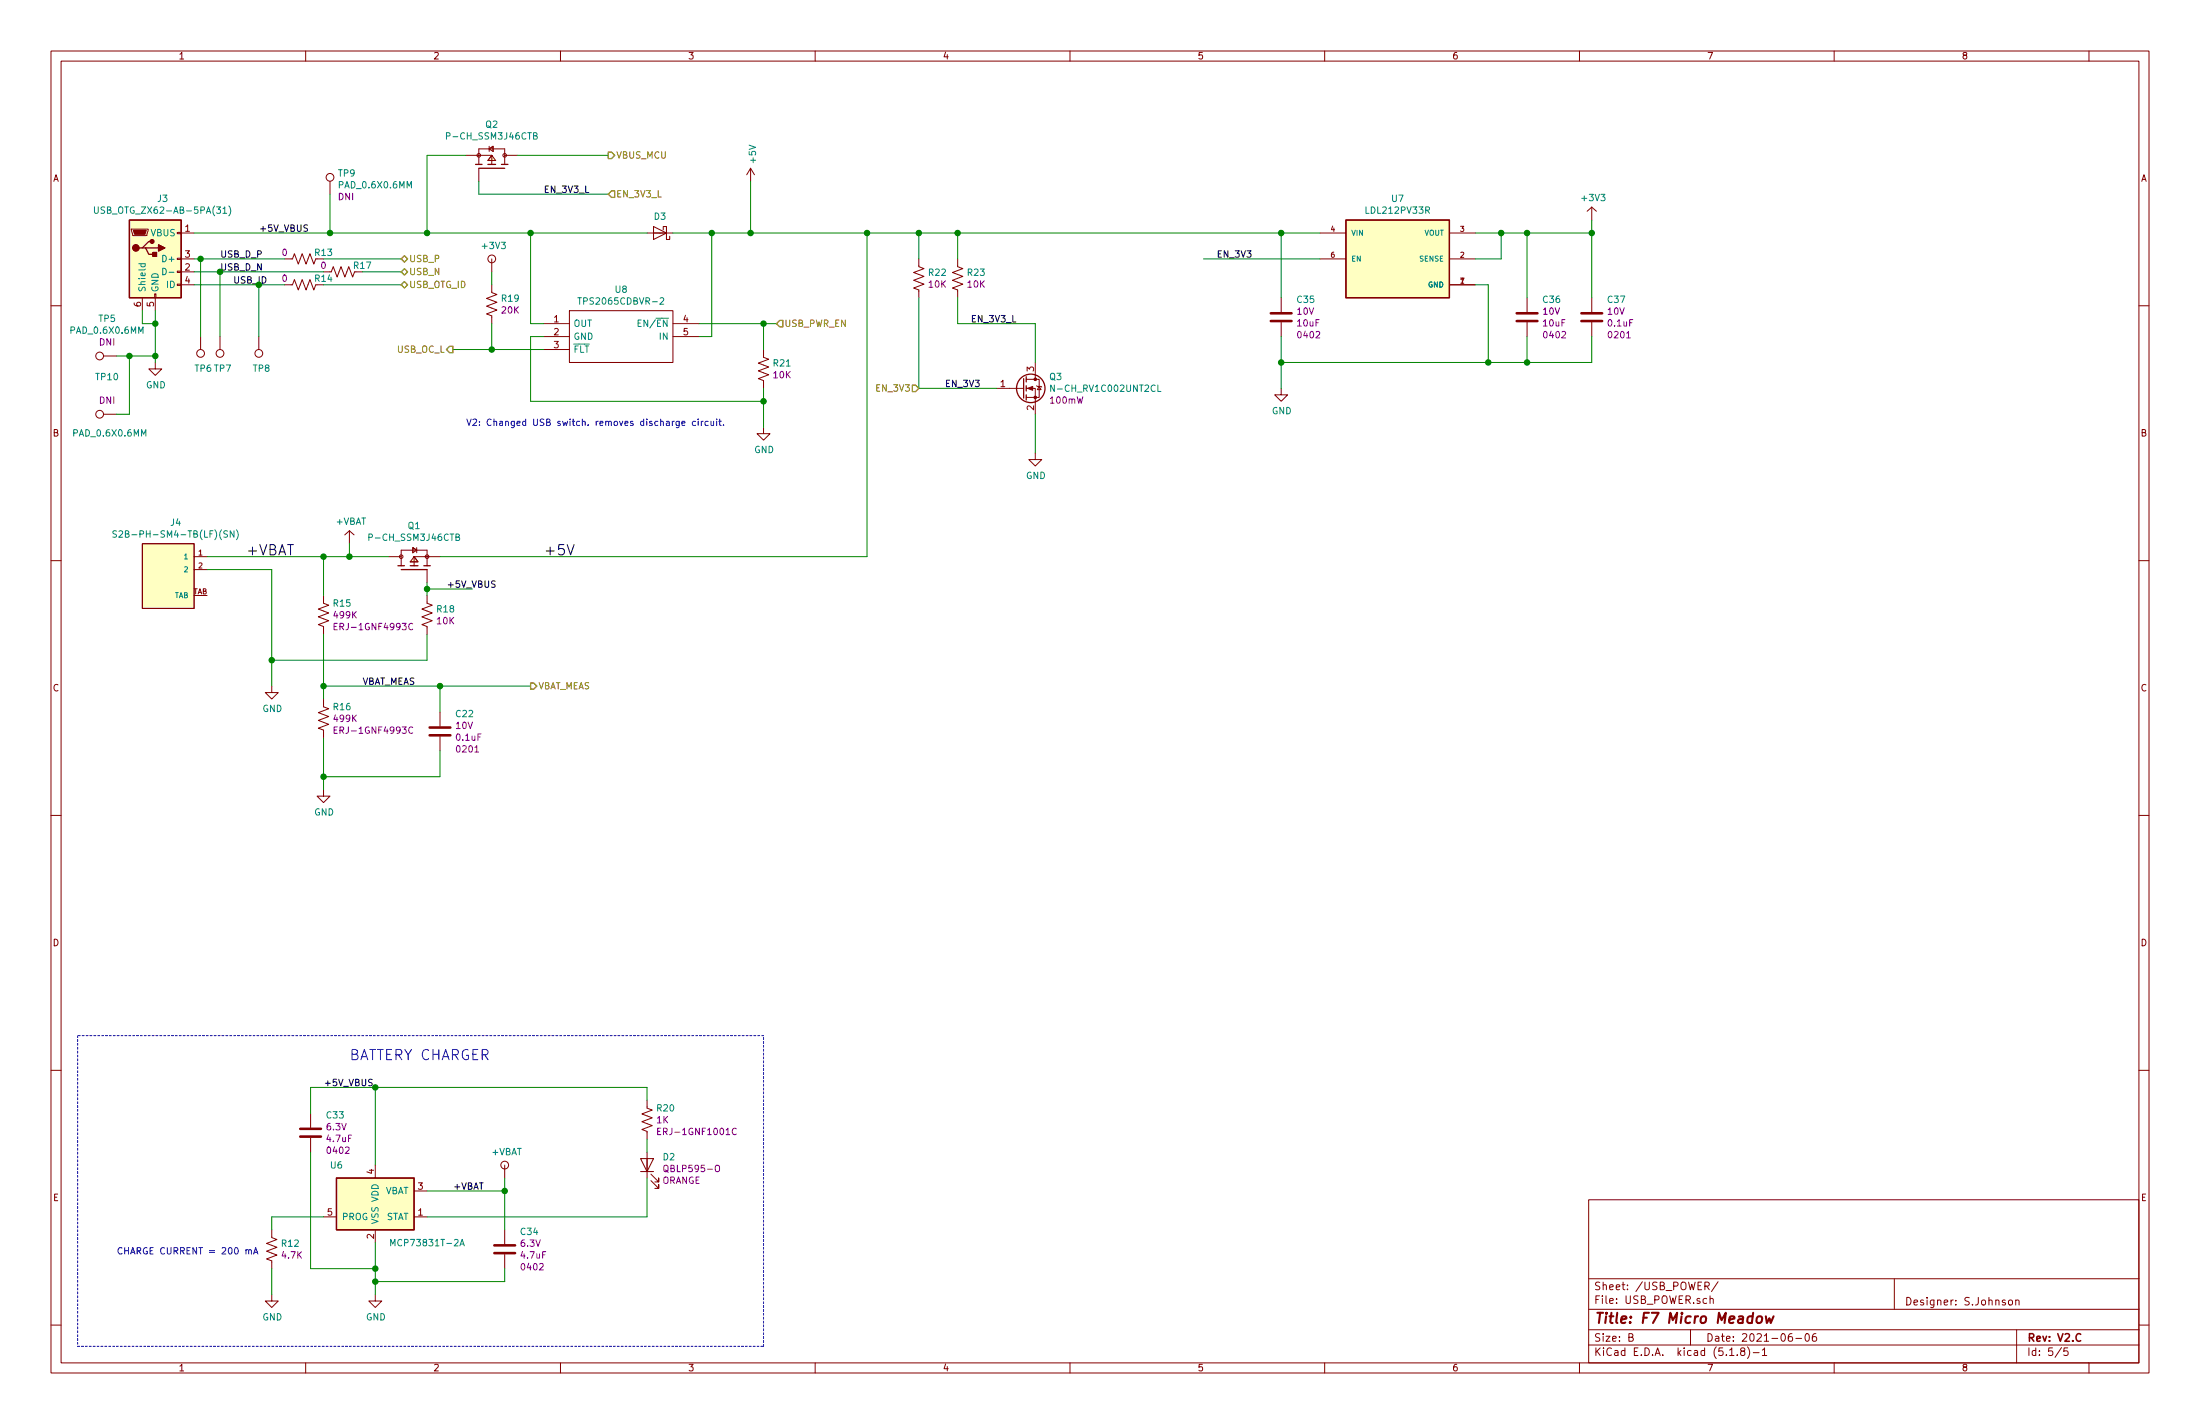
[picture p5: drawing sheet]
<svg xmlns="http://www.w3.org/2000/svg" width="432mm" height="279mm" viewBox="0 0 432 279" stroke-linecap="round" stroke-linejoin="round" font-family="sans-serif">
<g fill="none" stroke="#840000" stroke-width=".2">
<path d="M10 10h411.8v259.4h-411.8zM12 12h407.8v255.4h-407.8zM60 10v2M110 10v2M160 10v2M210 10v2M260 10v2M310 10v2M360 10v2M410 10v2M64.8 35.6v2.5M91.4 30.5h5.1"/>
<path d="M94 32.3v-3.1h5.1v3.1M94 33v2.6M96 29.2l.8-.5v1zM96 28.7v1M96.5 30.5l.8 1h-1.5zM96.5 30.5v1.8M99.1 30.5h2.5M147.3 33l-.7 1.3M147.3 33v2.6M147.3 33l.8 1.3M10 60h2M25.8 45h3.3v.2l-.3 1h-2.8z"/>
<path d="M27.9 58.4v2.6M30.4 57.7h.2v.7h-.2zM30.5 58.4v2.6M34.8 55.8h.8v.2h-.8zM34.8 53.2h.8v.3h-.8zM34.8 50.7h.8v.2h-.8zM34.8 45.6h.8v.2h-.8zM35.6 50.8h2.5M35.6 55.9h2.5M35.6 45.7h2.5M35.6 53.3h2.5M55.9 50.8h1.5l.4-1 .7 2 .8-2 .8 2 .7-2 .8 2 .4-1"/>
<path d="M55.9 55.9h1.5l.4-1 .7 2 .8-2 .8 2 .7-2 .8 2 .4-1M63.5 53.3h1.5l.4-1 .8 2.1 .7-2.1 .8 2.1 .8-2.1 .7 2.1 .4-1.1M96.5 55.9v1.5l1 .4-2 .7 2 .8-2 .8 2 .7-2 .8 1 .4v1.5M96.5 50.8v2.5M127 45.7h5.1M128.3 44.5l2.5 1.2-2.5 1.3zM130.2 45.1v-.6h.6v2.5h.6v-.6M180.3 50.8v1.5l1.1 .4-2.1 .8 2.1 .7-2.1 .8 2.1 .8-2.1 .7 1 .4v1.5M188 50.8v1.5l1 .4-2.1 .8 2.1 .7-2.1 .8 2.1 .8-2.1 .7 1.1 .4v1.5M251.5 58.4v2.8M259.1 50.8h5.1M259.1 45.7h5.1"/>
<path d="M284.5 50.8h5.1M284.5 55.9h5.1M284.5 45.7h5.1M299.7 58.4v2.8M312.4 40.6v2.6M312.4 58.4v2.8M312.4 40.6l-.9 .9M312.4 40.6l.9 .9M419.8 60h2M20.3 69.9h2.6M30.5 71.1v1.3h1.2l-1.2 1.3-1.3-1.3h1.3M39.4 66v2.6"/>
<path d="M43.2 66v2.6M50.8 66v2.6M106.7 63.5h5.1M106.7 66h5.1M106.7 68.6h5.1M111.8 61h20.3v10.1h-20.3zM132.1 63.5h5.1M132.1 66h5.1M149.9 68.6v1.5l1 .4-2.1 .7 2.1 .8-2.1 .8 2.1 .7-2.1 .8 1.1 .4v1.5M195.6 76.2h5.3M201.4 76.2h1.8v5.1M201.4 74.4h2.6v3.6h-2.6"/>
<path d="M203.2 71.1v3.3M203.5 75.7l1 .2M204 75.8l.3 .7h-.7zM251.5 76.2v1.3h1.2l-1.2 1.2-1.3-1.2h1.3M251.5 63.2v2.8M299.7 63.2v2.8M312.4 63.2v2.8M20.3 81.3h2.6M149.9 83.8v1.3h1.2l-1.2 1.3-1.3-1.3h1.3M203.2 88.9v1.3h1.3l-1.3 1.2-1.3-1.2h1.3M10 110h2M27.9 106.7h10.2v12.7h-10.2z"/>
<path d="M38.1 109.2h2.5M38.1 111.8h2.5M38.1 116.8h2.5M63.5 116.8v1.6l1 .3-2 .8 2 .8-2 .7 2 .8-2 .8 1 .3v1.6M68.6 104.1v2.6M68.6 104.1l-.9 .9M68.6 104.1l.9 .9M76.2 109.2h2.5M78.7 111v-3h5.1v3M81 107.4l.8 .6-.8 .5zM81.3 109.2l.7 1h-1.5zM81.3 109.2h5.1"/>
<path d="M81.3 109.2v1.8M81.8 107.4v1.1M83.8 116.8v1.6l1 .3-2 .8 2 .8-2 .7 2 .8-2 .8 1 .3v1.6M83.8 111.8v2.5M419.8 110h2M53.3 134.6v1.3h1.3l-1.3 1.3-1.2-1.3h1.2M63.5 137.2v1.5l1 .4-2 .7 2 .8-2 .8 2 .7-2 .8 1 .4v1.5M86.4 139.7v2.8M10 160h2M63.5 154.9v1.3h1.3l-1.3 1.3-1.3-1.3h1.3M86.4 144.5v2.8M419.8 160h2"/>
<path d="M10 210h2M61 218.4v2.8M127 215.9v1.5l1 .4-2 .8 2 .7-2 .8 2 .8-2 .7 1 .4v1.5M419.8 210h2M61 223.3v2.8M63.5 238.8h2.5M73.7 228.6v2.5M81.3 238.8h2.5M81.3 233.7h2.5M99.1 228.6v2.5M125.7 227.3h2.6l-1.3 2.6zM125.7 229.9h2.6"/>
<path d="M127 226.1v5M127.8 231.6l1.5 1.6v-.8v.8h-.8M127.8 230.4l1.5 1.5v-.8v.8h-.8M311.8 235.4h108v32h-108zM10 260h2M53.3 241.3v1.5l1.1 .4-2.1 .8 2.1 .7-2.1 .8 2.1 .8-2.1 .7 1 .4v1.5M53.3 254v1.3h1.3l-1.3 1.2-1.2-1.2h1.2M73.7 254v1.3h1.2l-1.2 1.2-1.3-1.2h1.3M73.7 241.3v2.5M99.1 241.3v2.8M99.1 246.1v2.8M311.8 256.9h108"/>
<path d="M311.8 250.9h108M334.6 252.3h.8l.1-.2-.1-.5h-.8v1.5M335 252.3l.5 .8M335.6 254.9l.2-.1h.4l.1 1M335.6 254.3v1.5M337.2 251.5l-1.3 1.9M371.8 250.9v6M394.3 255.2l.2-.1 .4 .1 .1 .6-.1 .2-.4 .1-.2-.2zM395.6 255.2l.1-.1a.37 .37 0 0 1 .6 .2v.8M395.6 255.1v1M419.8 260h2M60 267.4v2"/>
<path d="M110 267.4v2M160 267.4v2M210 267.4v2M260 267.4v2M310 267.4v2M311.8 263.9h108M311.8 260.9h108M319.7 262.4l.7-.1 .1-.2-.1-.4h-.7v1.5h.6l.2-.2 .1-.3-.4-.3M331.8 260.9v3M339.5 266h.8M341 265.8v.2M341.9 265.1l-.3-.3 .3-.3 .5 .1-.1 .4a.52 .52 0 0 0-.6 .2 .52 .52 0 0 0 .1 .7l.4 .1 .2-.2 .1-.4-.3-.3"/>
<path d="M343 264.3a1.71 1.71 0 0 1 0 2.2M344.1 265.4h1.2M345.9 264.9l.4-.4v1.5M345.9 266h.9M351.7 261.7h-.4a.96 .96 0 0 0 0 1.5l.5-.2v-.5l-.2-.2h-.5l-.1 .2M352.5 262.6h1.1M354.4 261.8l.4-.1a.94 .94 0 0 1 0 1.5 .82 .82 0 0 1-.4-1.4zM356.4 261.7h-.4a1.11 1.11 0 0 0-.1 1.4l.4 .1 .2-.2 .1-.5-.3-.2h-.4l-.2 .2M360 267.4v2M395.8 260.9v6.5M404.6 264.4l-1.2 1.9M405.8 264.5h-.7v.7l.2-.2 .5 .1 .1 .2-.1 .5-.2 .2-.5-.2"/>
<path d="M410 267.4v2"/>
<circle cx="64.8" cy="34.8" r=".76"/>
<circle cx="94" cy="30.5" r=".36"/>
<circle cx="99.1" cy="30.5" r=".36"/>
<circle cx="96.5" cy="50.8" r=".76"/>
<circle cx="19.6" cy="69.8" r=".76"/>
<circle cx="39.4" cy="69.3" r=".76"/>
<circle cx="43.2" cy="69.3" r=".76"/>
<circle cx="50.8" cy="69.3" r=".76"/>
<circle cx="19.6" cy="81.3" r=".76"/>
<circle cx="78.7" cy="109.2" r=".36"/>
<circle cx="83.8" cy="109.2" r=".36"/>
<circle cx="99.1" cy="228.6" r=".76"/>
</g>
<path d="M408.4 261.8a.69 .69 0 0 0-.9 .2 .69 .69 0 0 0 .1 1l.4 .2 .4-.2" fill="none" stroke="#840000" stroke-width=".3"/>
<path d="M344.9 258.4l.3-.1h.5l.2 .3-.2 .8a.54 .54 0 0 1-.6 .2 .54 .54 0 0 1-.4-.4zM346.6 258.3l.2 1.3 .5-1 .2 1 .6-1.3" fill="none" stroke="#840000" stroke-width=".41"/>
<path d="M249.4 63h4.1M249.4 61.5h4.1M297.7 63h4.1M297.7 61.5h4.1M310.4 63h4.1M310.4 61.5h4.1M84.3 144.3h4.1M84.3 142.7h4.1M58.9 223h4.1M58.9 221.5h4.1M97 245.9h4.1M97 244.3h4.1" fill="none" stroke="#840000" stroke-width=".51"/>
<path d="M65.6 122.9h.4M66.2 122.3h-.6v1.3h.6M81 122.4a.6 .6 0 0 0-.8 .5 .6 .6 0 0 0 .6 .7l.2-.2M65.6 143.2h.4M66.2 142.6h-.6v1.3h.6M81 142.7a.6 .6 0 0 0-.8 .5 .6 .6 0 0 0 .6 .7l.2-.1M129.1 222h.4M129.7 221.4h-.6v1.2h.6M130.3 228.8l.3-.2a.44 .44 0 0 1 .5 .5v.6l-.5 .2-.3-.2zM140.4 228.8l.3-.2a.44 .44 0 0 1 .5 .5v.6l-.5 .2-.3-.2zM144.5 221.5a.6 .6 0 0 0-.8 .4 .6 .6 0 0 0 .6 .7l.2-.1" fill="none" stroke="#840084" stroke-width=".2"/>
<g fill="none" stroke="#008484" stroke-width=".2">
<path d="M87.6 26.7l.7-.1v-.4l-.7-.2v1.3M104.7 26.6h.6l.1-.2-.1-.2-.6-.2v1.3h.5l.2-.1 .1-.3-.3-.3M18.5 40.6v1l.3 .3 .4-.1 .1-.2v-1M27.2 51.7h1.3M27.7 51.7v.4l.2 .2 .5-.1v-.5M31.9 52.6a.64 .64 0 0 1 .7 .7 .64 .64 0 0 1-.7 .6zM33.2 53.4h1M43.8 40.9l.3-.3v1.3M43.8 41.9h.7M44.9 40.4a1.4 1.4 0 0 1 0 1.9M113.4 58.4h.7M129.6 58.5l.4-.1 .3 .4-.8 .9h.8"/>
<path d="M125.2 63.4h.5M125.9 62.8h-.7v1.3h.7M206.9 75.5v1.3l-.7-1.3v1.3M227.3 75.5v1.3h.6M22.9 104.2l-.5-.1-.2 .2v.3l.6 .3 .1 .3-.3 .2h-.5M23.3 104.3l.5-.2 .3 .4-.8 .9h.8M45.9 104.1v1.3l-.7-1.3v1.3M46.4 104a1.47 1.47 0 0 1 0 1.9M72.4 105.4l.7-.1v-.4l-.7-.1v1.2M89.5 105.4l.5-.1 .2-.2-.1-.2-.6-.1v1.2h.5l.2-.1v-.3l-.3-.2M76.7 244.4v-1.2l.4 .9 .4-.9v1.2M90.3 244.4l.4-1.2 .4 1.2"/>
<path d="M90.4 244.1h.6"/>
</g>
<g fill="#ffffc2" stroke="#ffffc2" stroke-width=".2">
<path d="M66 231.1h15.3v10.2h-15.3z"/>
<path d="M27.9 106.7h10.2v12.7h-10.2z"/>
<path d="M264.2 43.2h20.3v15.2h-20.3z"/>
<path d="M81.3 109.2l.7 1h-1.5z"/>
<path d="M81 107.4l.8 .6-.8 .5z"/>
<path d="M25.4 43.2h10.2v15.2h-10.2z"/>
<path d="M96.5 30.5l.8 1h-1.5z"/>
<path d="M96 29.2l.8-.5v1z"/>
</g>
<g fill="none" stroke="#840000" stroke-width=".25">
<path d="M93.3 32.3h1.3M94 33h5.1M95.8 32.3h1.5M98.4 32.3h1.3M25.4 43.2h10.2v15.2h-10.2zM27.9 48.6h.7l.6 1.3h1.3M28.6 48.6h2.5M29.8 47.4h-.6l-1.3 1.2h-.6M264.2 43.2h20.3v15.2h-20.3zM200.9 74.3v3.8M201.4 73.9v1M201.4 75.7v1"/>
<path d="M201.4 77.5v1M78.1 111h1.3M78.7 111.8h5.1M80.5 111h1.5M83.2 111h1.3M66 231.1h15.3v10.2h-15.3z"/>
<circle cx="202.3" cy="76.2" r="2.79"/>
</g>
<g fill="#840000" stroke="#840000" stroke-width=".2">
<path d="M201.7 76.2l1-.4v.8z"/>
<path d="M26.2 45.2h2.5l-.3 .8h-2z"/>
<circle cx="203.2" cy="78" r=".25"/>
<circle cx="203.2" cy="74.4" r=".25"/>
</g>
<g fill="#840000" stroke="#840000" stroke-width=".25">
<path d="M30 49.5h.7v.8h-.7z"/>
<path d="M31.1 48l1.3 .6-1.3 .7z"/>
<circle cx="26.7" cy="48.6" r=".63"/>
<circle cx="29.8" cy="47.4" r=".38"/>
</g>
<path d="M15.2 203.2v61M149.9 203.2h-134.7M15.2 264.2h134.7M149.9 264.2v-61" fill="none" stroke="#0000c2" stroke-width=".2" stroke-dasharray=".4 .4"/>
<g fill="none" stroke="#008400" stroke-width=".2">
<path d="M64.8 38.1v7.6M91.4 30.5h-7.6v15.2M94 35.6v2.5h25.4M101.6 30.5h17.8M147.3 35.6v10.1M38.1 53.3h25.4M38.1 45.7h88.9M38.1 55.9h17.8M38.1 50.8h17.8M39.4 50.8v15.2M43.2 53.3v12.7M50.8 55.9v10.1"/>
<path d="M63.5 55.9h15.2M63.5 50.8h15.2M71.1 53.3h7.6M96.5 53.3v2.6M104.1 45.7v17.8h2.6M132.1 45.7h127M139.7 45.7v20.3h-2.5M170.2 45.7v63.5h-83.8M180.3 45.7v5.1M180.3 58.4v17.8h15.3M188 58.4v5.1h15.2v7.6M188 45.7v5.1"/>
<path d="M236.2 50.8h22.9M251.5 45.7v12.7M289.6 45.7h22.8M289.6 55.9h2.5v15.2M294.6 45.7v5.1h-5M299.7 45.7v12.7M312.4 43.2v15.2M22.9 69.9h7.6M25.4 69.9v11.4h-2.5M27.9 61v2.5h2.6M30.5 61v10.1M88.9 68.6h17.8"/>
<path d="M96.5 63.5v5.1M106.7 66h-2.6v12.7h45.8M137.2 63.5h15.2M149.9 63.5v5.1M149.9 76.2v7.6M251.5 66v10.2M299.7 66v5.1M312.4 66v5.1h-60.9M203.2 81.3v7.6M40.6 109.2h35.6M40.6 111.8h12.7v22.8M63.5 109.2v7.6"/>
<path d="M68.6 106.7v2.5M83.8 114.3v2.5M83.8 115.6h8.9M63.5 124.5v12.7M63.5 134.6h40.6M83.8 124.5v5h-30.5M86.4 134.6v5.1M63.5 144.8v10.1M86.4 147.3v5.1h-22.9M73.7 213.4v15.2M127 215.9v-2.5h-66v5M61 226.1v22.8h12.7"/>
<path d="M63.5 238.8h-10.2v2.5M83.8 233.7h15.3M99.1 231.1v10.2M127 231.1v7.7h-43.2M127 223.5v2.6M53.3 248.9v5.1M73.7 243.8v10.2M99.1 248.9v2.6h-25.4"/>
</g>
<path d="M119.4 29.8h.6l.6 .7-.6 .6h-.6zM120 37.5h.6v1.2h-.6l-.6-.6zM78.7 50.8l.7-.6 .6 .6-.6 .6zM78.7 53.3l.7-.6 .6 .6-.6 .7zM78.7 55.9l.7-.7 .6 .7-.6 .6zM87.6 68.6l.7-.7h.6v1.3h-.6zM153 62.9h.7v1.2h-.7l-.6-.6zM179.1 75.6h.6l.6 .6-.6 .6h-.6zM104.1 134h.6l.7 .6-.7 .6h-.6z" fill="none" stroke="#848400" stroke-width=".25"/>
<path d="M60.4 44.2l-.5-.1-.2 .1v.4l.5 .3 .2 .3-.3 .2-.5-.1M97.2 114h-.5l-.2 .1v.4l.6 .2 .1 .3-.2 .2h-.5M111.3 106.9l.7 2 .7-2M73.1 211.8h-.5l-.2 .1v.3l.5 .3 .2 .3-.3 .2h-.5" fill="none" stroke="#000" stroke-width=".2"/>
<g fill="none" stroke="#0000c2" stroke-width=".2">
<path d="M133.3 82.7v1l-.3 .2-.3-.1M133.3 82.7h-.4l-.2 .2 .1 .5h.5M133.8 83.1l.6-.1v-.3h-.4l-.2 .1 .1 .6h.5M136.5 82.7h-.4l-.2 .2 .1 .5h.5M137 82.2v.1M137 82.7v.8M137.6 82.7v.8M138 82.7l-.4 .2M139 82.7h-.4l-.2 .2 .1 .5h.5M139.5 82.7l.1 .7h.5M140.1 82.7v.8M140.7 82.2v.1"/>
<path d="M140.7 82.7v.8M141.1 82.7h.5M141.3 82.2v1.1l.3 .2M142 83.4v.1M48.3 245.3h.4l.1 .7M48.8 245.4l.2-.2 .3 .1 .1 .7M49.8 246l.4-1.2 .4 1.2M49.9 245.7h.6"/>
</g>
<g fill="#008400" stroke="#008400" stroke-width=".25">
<circle cx="83.8" cy="45.7" r=".51"/>
<circle cx="63.5" cy="134.6" r=".51"/>
<circle cx="73.7" cy="251.5" r=".51"/>
<circle cx="73.7" cy="248.9" r=".51"/>
<circle cx="292.1" cy="71.1" r=".51"/>
<circle cx="63.5" cy="152.4" r=".51"/>
<circle cx="149.9" cy="63.5" r=".51"/>
<circle cx="96.5" cy="68.6" r=".51"/>
<circle cx="104.1" cy="45.7" r=".51"/>
<circle cx="149.9" cy="78.7" r=".51"/>
<circle cx="68.6" cy="109.2" r=".51"/>
<circle cx="25.4" cy="69.9" r=".51"/>
<circle cx="30.5" cy="63.5" r=".51"/>
<circle cx="64.8" cy="45.7" r=".51"/>
<circle cx="83.8" cy="115.6" r=".51"/>
<circle cx="99.1" cy="233.7" r=".51"/>
<circle cx="86.4" cy="134.6" r=".51"/>
<circle cx="30.5" cy="69.9" r=".51"/>
<circle cx="170.2" cy="45.7" r=".51"/>
<circle cx="39.4" cy="50.8" r=".51"/>
<circle cx="312.4" cy="45.7" r=".51"/>
<circle cx="299.7" cy="71.1" r=".51"/>
<circle cx="251.5" cy="71.1" r=".51"/>
<circle cx="43.2" cy="53.3" r=".51"/>
<circle cx="63.5" cy="109.2" r=".51"/>
<circle cx="294.6" cy="45.7" r=".51"/>
<circle cx="180.3" cy="45.7" r=".51"/>
<circle cx="188" cy="45.7" r=".51"/>
<circle cx="147.3" cy="45.7" r=".51"/>
<circle cx="251.5" cy="45.7" r=".51"/>
<circle cx="299.7" cy="45.7" r=".51"/>
<circle cx="139.7" cy="45.7" r=".51"/>
<circle cx="53.3" cy="129.5" r=".51"/>
<circle cx="73.7" cy="213.4" r=".51"/>
</g>
<g font-size="2.8">
<text x="48.3" y="109">+VBAT</text>
<text x="106.7" y="109">+5V</text>
</g>
<text font-size="2.8" fill="#0000c2" x="68.6" y="208">BATTERY CHARGER</text>
<text font-size="2.8" fill="#840000" x="312.8" y="259.7">Title: F7 Micro Meadow</text>
<g font-size="2.1" fill="#840000">
<text x="312.8" y="255.8">File: USB_POWER.sch</text>
<text x="312.8" y="253.1">Sheet: /USB_POWER/</text>
<text x="373.8" y="256.1">Designer: S.Johnson</text>
<text x="312.8" y="263.2">Size: B</text>
<text x="334.8" y="263.2">Date: 2021-06-06</text>
<text x="397.8" y="263.2">Rev: V2.C</text>
<text x="312.8" y="266">KiCad E.D.A. kicad (5.1.8)-1</text>
<text x="397.8" y="266">Id: 5/5</text>
</g>
<g font-size="1.8" fill="#840000">
<text x="35" y="11.6">1</text>
<text x="85" y="11.6">2</text>
<text x="135" y="11.6">3</text>
<text x="185" y="11.6">4</text>
<text x="235" y="11.6">5</text>
<text x="285" y="11.6">6</text>
<text x="335" y="11.6">7</text>
<text x="385" y="11.6">8</text>
<text x="10.4" y="35.6">A</text>
<text x="420.2" y="35.6">A</text>
<text x="36.3" y="45.5">1</text>
<text x="36.3" y="53.1">2</text>
<text x="36.3" y="50.5">3</text>
<text x="36.3" y="55.6">4</text>
<text x="27.7" y="60.2" transform="rotate(-90 27.7 60.2)">6</text>
<text x="30.2" y="60.2" transform="rotate(-90 30.2 60.2)">5</text>
<text x="108.7" y="63.2">1</text>
<text x="108.7" y="65.8">2</text>
<text x="134.1" y="63.2">4</text>
<text x="134.1" y="65.8">5</text>
<text x="108.7" y="68.3">3</text>
<text x="196.4" y="75.9">1</text>
<text x="202.9" y="72.9" transform="rotate(-90 202.9 72.9)">3</text>
<text x="202.9" y="80.5" transform="rotate(-90 202.9 80.5)">2</text>
<text x="10.4" y="85.6">B</text>
<text x="420.2" y="85.6">B</text>
<text x="10.4" y="135.6">C</text>
<text x="420.2" y="135.6">C</text>
<text x="10.4" y="185.6">D</text>
<text x="420.2" y="185.6">D</text>
<text x="73.4" y="230.4" transform="rotate(-90 73.4 230.4)">4</text>
<text x="82.1" y="233.4">3</text>
<text x="10.4" y="235.6">E</text>
<text x="64.3" y="238.5">5</text>
<text x="82.1" y="238.5">1</text>
<text x="420.2" y="235.6">E</text>
<text x="73.4" y="243.1" transform="rotate(-90 73.4 243.1)">2</text>
<text x="35" y="269">1</text>
<text x="85" y="269">2</text>
<text x="135" y="269">3</text>
<text x="185" y="269">4</text>
<text x="235" y="269">5</text>
<text x="285" y="269">6</text>
<text x="335" y="269">7</text>
<text x="385" y="269">8</text>
</g>
<g font-size="1.8" fill="#008484">
<text x="88.2" y="27.4">P-CH_SSM3J46CTB</text>
<text x="95.4" y="25.1">Q2</text>
<text x="66.4" y="34.6">TP9</text>
<text x="148.4" y="31.9" transform="rotate(-90 148.4 31.9)">+5V</text>
<text x="19.9" y="41.9">USB_OTG_ZX62-AB-5PA(31)</text>
<text x="31" y="39.6">J3</text>
<text x="66.8" y="37">PAD_0.6X0.6MM</text>
<text x="268.3" y="41.9">LDL212PV33R</text>
<text x="273.2" y="39.6">U7</text>
<text x="310.6" y="39.5">+3V3</text>
<text x="29.6" y="46.4">VBUS</text>
<text x="128.4" y="43.1">D3</text>
<text x="32.2" y="51.4">D+</text>
<text x="61.9" y="50.2">R13</text>
<text x="69.5" y="52.8">R17</text>
<text x="94.8" y="48.9">+3V3</text>
<text x="28.6" y="57.4" transform="rotate(-90 28.6 57.4)">Shield</text>
<text x="31.1" y="57.4" transform="rotate(-90 31.1 57.4)">GND</text>
<text x="32.8" y="56.5">ID</text>
<text x="61.9" y="55.3">R14</text>
<text x="98.5" y="59.2">R19</text>
<text x="114.3" y="59.8">TPS2065CDBVR-2</text>
<text x="120.8" y="57.5">U8</text>
<text x="182.3" y="54.1">R22</text>
<text x="190" y="54.1">R23</text>
<text x="254.7" y="59.4">C35</text>
<text x="302.9" y="59.4">C36</text>
<text x="315.6" y="59.4">C37</text>
<text x="14.1" y="65.5">PAD_0.6X0.6MM</text>
<text x="19.4" y="63.2">TP5</text>
<text x="112.5" y="64.1">OUT</text>
<text x="125.9" y="64.1">EN/EN</text>
<text x="112.5" y="66.7">GND</text>
<text x="112.5" y="69.2">FLT</text>
<text x="129.5" y="66.7">IN</text>
<text x="151.9" y="71.9">R21</text>
<text x="18.9" y="74.6">TP10</text>
<text x="28.7" y="76.2">GND</text>
<text x="38.3" y="72.9">TP6 TP7</text>
<text x="49.7" y="72.9">TP8</text>
<text x="206" y="74.6">Q3</text>
<text x="207" y="76.9">N-CH_RV1C002UNT2CL</text>
<text x="249.6" y="81.3">GND</text>
<text x="14.7" y="85.6">PAD_0.6X0.6MM</text>
<text x="148" y="88.9">GND</text>
<text x="201.4" y="94">GND</text>
<text x="24.2" y="105.5">S2B-PH-SM4-TB(LF)(SN)</text>
<text x="33.5" y="103.2">J4</text>
<text x="66" y="103">+VBAT</text>
<text x="72.9" y="106.1">P-CH_SSM3J46CTB</text>
<text x="80.1" y="103.8">Q1</text>
<text x="65.5" y="119">R15</text>
<text x="85.8" y="120.2">R18</text>
<text x="51.5" y="139.7">GND</text>
<text x="65.5" y="139.3">R16</text>
<text x="89.6" y="140.7">C22</text>
<text x="61.7" y="160">GND</text>
<text x="64.2" y="219.5">C33</text>
<text x="129" y="218.1">R20</text>
<text x="96.5" y="226.7">+VBAT</text>
<text x="130.2" y="227.7">D2</text>
<text x="64.9" y="229.3">U6</text>
<text x="67.1" y="239.4">PROG</text>
<text x="75.4" y="234.3">VBAT</text>
<text x="75.6" y="239.4">STAT</text>
<text x="55.3" y="244.6">R12</text>
<text x="74.3" y="240.3" transform="rotate(-90 74.3 240.3)">VSS VDD</text>
<text x="77.4" y="244.5">MCP73831T-2A</text>
<text x="102.3" y="242.3">C34</text>
<text x="51.5" y="259.1">GND</text>
<text x="71.8" y="259.1">GND</text>
</g>
<g font-size="1.8" fill="#848400">
<text x="120.9" y="31.1">VBUS_MCU</text>
<text x="120.9" y="38.7">EN_3V3_L</text>
<text x="80.3" y="51.4">USB_P</text>
<text x="80.3" y="54">USB_N</text>
<text x="80.3" y="56.5">USB_OTG_ID</text>
<text x="153.9" y="64.1">USB_PWR_EN</text>
<text x="78" y="69.2">USB_OC_L</text>
<text x="172.2" y="76.8">EN_3V3</text>
</g>
<g font-size="1.8" fill="#840084">
<text x="66.4" y="39.3">DNI</text>
<text x="55.4" y="50.2">0</text>
<text x="63" y="52.8">0</text>
<text x="55.4" y="55.3">0</text>
<text x="182.3" y="56.4">10K</text>
<text x="190" y="56.4">10K</text>
<text x="98.5" y="61.5">20K</text>
<text x="254.6" y="61.7">10V</text>
<text x="254.7" y="64.1">10uF</text>
<text x="302.9" y="61.7">10V</text>
<text x="303" y="64.1">10uF</text>
<text x="315.6" y="61.7">10V</text>
<text x="315.7" y="64.1">0.1uF</text>
<text x="19.5" y="67.8">DNI</text>
<text x="254.9" y="66.4">0402</text>
<text x="303.2" y="66.4">0402</text>
<text x="315.9" y="66.4">0201</text>
<text x="151.9" y="74.2">10K</text>
<text x="19.5" y="79.2">DNI</text>
<text x="206.2" y="79.2">100mW</text>
<text x="65.6" y="121.3">499K</text>
<text x="66.3" y="123.6">ERJ-1GNF4993C</text>
<text x="85.8" y="122.5">10K</text>
<text x="65.6" y="141.7">499K</text>
<text x="66.3" y="144">ERJ-1GNF4993C</text>
<text x="89.5" y="143">10V</text>
<text x="89.7" y="145.3">0.1uF</text>
<text x="89.8" y="147.7">0201</text>
<text x="64.2" y="221.8">6.3V</text>
<text x="128.9" y="220.4">1K</text>
<text x="64.3" y="224.1">4.7uF</text>
<text x="64.4" y="226.4">0402</text>
<text x="129.8" y="222.7">ERJ-1GNF1001C</text>
<text x="129.9" y="232.3">ORANGE</text>
<text x="130.9" y="230">QBLP595-O</text>
<text x="102.3" y="244.6">6.3V</text>
<text x="55.4" y="246.9">4.7K</text>
<text x="102.4" y="246.9">4.7uF</text>
<text x="102.5" y="249.3">0402</text>
</g>
<g font-size="1.8">
<text x="106.7" y="37.8">EN_3V3_L</text>
<text x="50.8" y="45.5">+5V_VBUS</text>
<text x="43.2" y="53.1">USB_D_N</text>
<text x="43.2" y="50.5">USB_D_P</text>
<text x="238.8" y="50.5">EN_3V3</text>
<text x="190.5" y="63.2">EN_3V3_L</text>
<text x="185.4" y="75.9">EN_3V3</text>
<text x="87.6" y="115.3">+5V_VBUS</text>
<text x="71.1" y="134.4">VBAT_MEAS</text>
<text x="63.5" y="213.1">+5V_VBUS</text>
<text x="88.9" y="233.4">+VBAT</text>
</g>
<text font-size="1.8" fill="#008400" x="45.7" y="55.6">USB_ID</text>
<g font-size="1.8" fill="#0000c2">
<text x="91.4" y="83.6">V2: Changed USB switch. removes discharge circuit.</text>
<text x="22.9" y="246.1">CHARGE CURRENT = 200 mA</text>
</g>
<text font-size="1.7" fill="#848400" x="105.6" y="135.2">VBAT_MEAS</text>
<g font-size="1.4" fill="#840000">
<text x="261.2" y="45.5">4</text>
<text x="286.6" y="45.5">3</text>
<text x="261.2" y="50.5">6</text>
<text x="286.6" y="50.5">2</text>
<text x="286.6" y="55.6">1</text>
<text x="39" y="109">1</text>
<text x="39" y="111.5">2</text>
<text x="37.9" y="116.6">TAB</text>
</g>
<g font-size="1.4" fill="#008484">
<text x="265.2" y="46.2">VIN</text>
<text x="279.5" y="46.2">VOUT</text>
<text x="265.2" y="51.3">EN</text>
<text x="278.7" y="51.3">SENSE</text>
<text x="280.3" y="56.4">GND</text>
<text x="36.3" y="109.7">1</text>
<text x="36.3" y="112.3">2</text>
<text x="34.2" y="117.3">TAB</text>
</g>
</svg>
